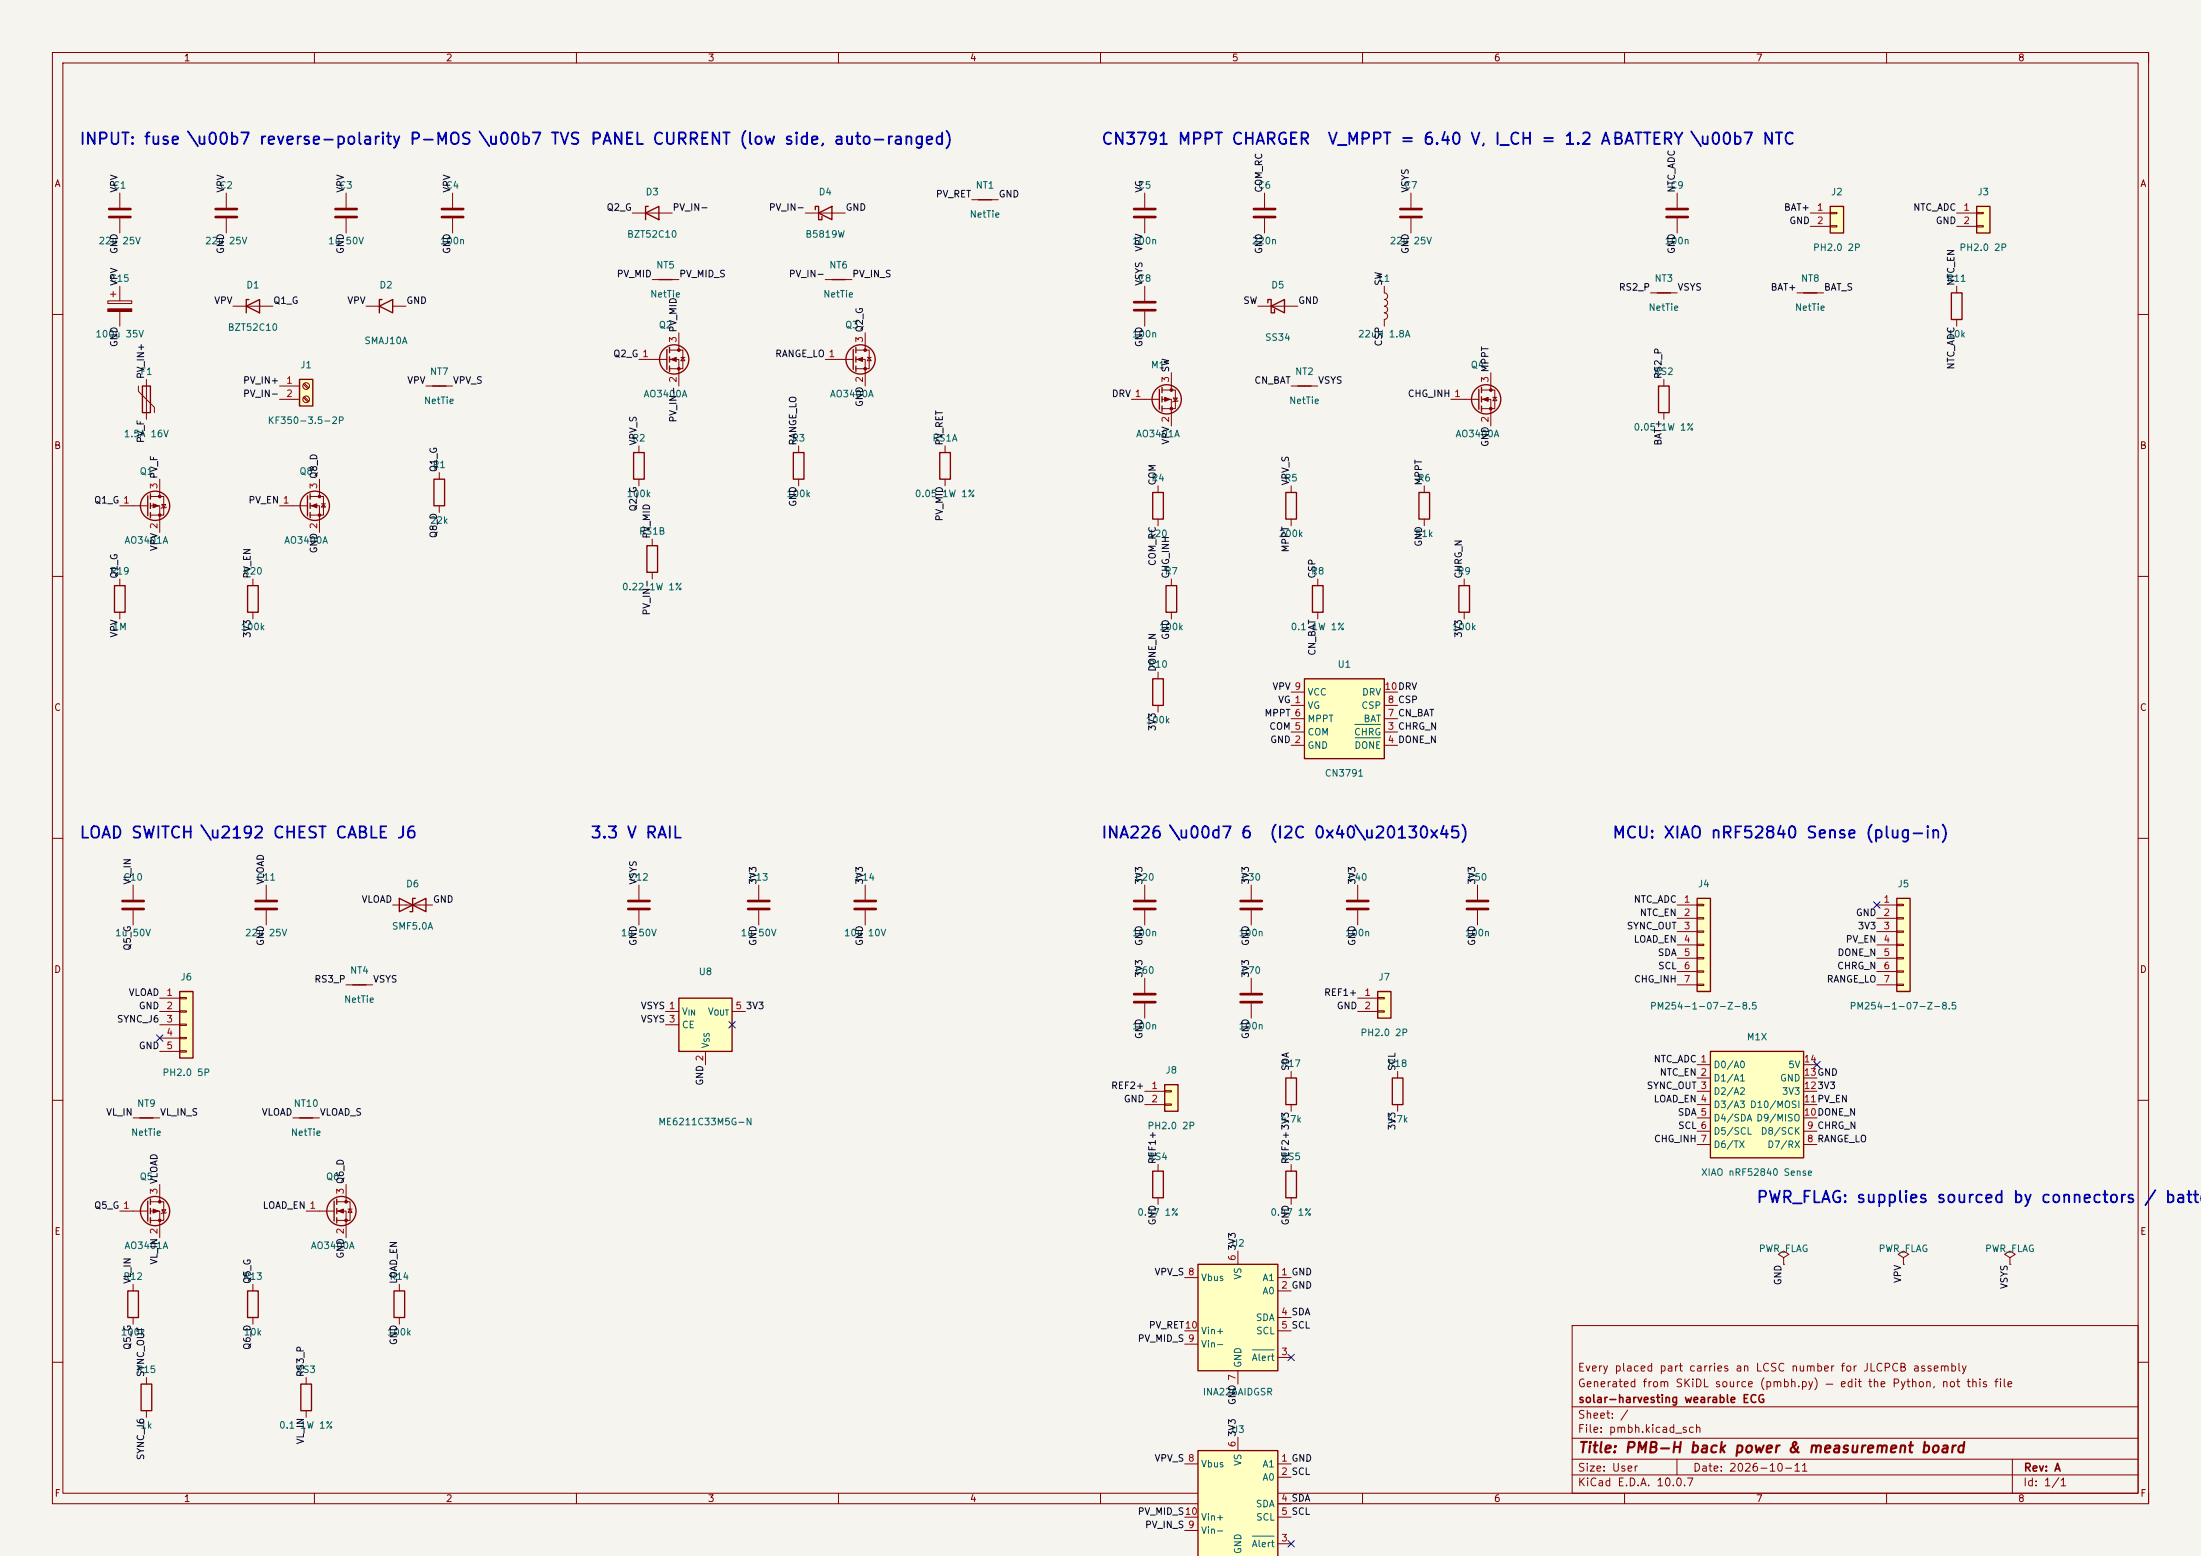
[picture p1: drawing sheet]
<svg xmlns="http://www.w3.org/2000/svg" width="420mm" height="297mm" viewBox="0 0 420 297" stroke-linecap="round" stroke-linejoin="round" font-family="sans-serif">
<path d="M0 0h420v297h-420z" fill="#f5f4ef" stroke="#f5f4ef" stroke-width=".19"/>
<g fill="none" stroke="#840000" stroke-width=".19">
<path d="M10 10h400v277h-400zM12 12h396v273h-396zM60 10v2M110 10v2M160 10v2M210 10v2M260 10v2M310 10v2M360 10v2M410 10v2M22.9 36.9v2.7M20.6 57.4h4.5v.5h-4.5z"/>
<path d="M21.1 56.2h1M21.6 55.6v1.1M22.9 41.7v2.8M22.9 54.6v2.8M22.9 59.5v2.8M44.4 58.4h7.7M69.8 58.4h2.6M74.9 58.4h2.6M264.2 54.6v1.3a.63 .63 0 0 1 .6 .6 .63 .63 0 0 1-.6 .7 .64 .64 0 0 1 .6 .6 .64 .64 0 0 1-.6 .6 .64 .64 0 0 1 .6 .7 .64 .64 0 0 1-.6 .6M264.2 59.7a.63 .63 0 0 1 .6 .6 .63 .63 0 0 1-.6 .7v1.3M10 60h2M408 60h2"/>
<path d="M10 110h2M408 110h2M10 160h2M408 160h2M10 210h2M408 210h2M300 253h108v32h-108zM10 260h2M300 278.5h108M300 274.5h108M300 268.5h108M320 278.5v3"/>
<path d="M384 278.5v6.5M408 260h2M60 285v2M110 285v2M160 285v2M210 285v2M260 285v2M300 281.5h108M310 285v2M360 285v2M410 285v2"/>
</g>
<path d="M47 58.4l2.5-1.2v2.5zM47.5 57.2h-.5v2.5M72.4 58.4l2.5-1.2v2.5zM72.9 57.2h-.5v2.5" fill="none" stroke="#840000" stroke-width=".25"/>
<path d="M20.6 59h4.5v.5h-4.5z" fill="#840000" stroke="#840000" stroke-width=".19"/>
<path d="M20.8 39.9h4.1M20.8 41.4h4.1" fill="none" stroke="#840000" stroke-width=".51"/>
<path d="M228.6 276.9h15.2v20.2h-15.2z" fill="#ffffc2"/>
<path d="M82.5 73.7h2.6M220 223.5h2v5.1h-2zM228.6 297.1v-20.2h15.2v20.2" fill="none" stroke="#840000" stroke-width=".25"/>
<path d="M81.3 73.7h5.1M221 222.3v1.2M221 228.6v1.3M226.1 279.4h2.5M236.2 274.3v2.6M243.8 279.4h2.6M226.1 289.6h2.5M226.1 292.1h2.5M243.8 282h2.6M243.8 294.7h2.6M243.8 287h2.6M243.8 289.6h2.6" fill="none" stroke="#840000" stroke-width=".19"/>
<path d="M239 293.2h4.1" fill="none" stroke="#006464" stroke-width=".19"/>
<path d="M57.1 72.4h2.6v5.1h-2.6z" fill="#ffffc2"/>
<g fill="none" stroke="#840000" stroke-width=".25">
<path d="M57.1 72.4h2.6v5.1h-2.6zM58.7 94.6v3.8M59.2 94.3v1M59.2 96v1.1M59.2 97.8v1M82.8 91.5h2v5h-2z"/>
<circle cx="60.1" cy="96.5" r="2.79"/>
</g>
<g fill="none" stroke="#840000" stroke-width=".19">
<path d="M53.3 73.7h3.8M53.3 76.2h3.8M57.9 73.4l.9 .8M57.9 75.9l.9 .8M58.1 73.2l.8 .8M58.1 75.7l.8 .9M53.3 96.5h5.4M59.2 94.8h2.5v3.5h-2.5M59.2 96.5h1.8v5.1M61 91.5v3.3M61.3 96.2h.8M61.7 96.2l.4 .6h-.8z"/>
<path d="M83.8 90.2v1.3M83.8 96.5v1.3M218.4 168.9v2.8M218.4 173.8v2.8M238.8 186.7v2.8M238.8 191.5v2.8"/>
<circle cx="58.4" cy="76.2" r=".63"/>
<circle cx="58.4" cy="73.7" r=".63"/>
</g>
<g fill="#840000" stroke="#840000" stroke-width=".19">
<path d="M59.4 96.5l1.1-.3v.7z"/>
<circle cx="61" cy="94.8" r=".25"/>
<circle cx="61" cy="98.3" r=".25"/>
</g>
<path d="M216.4 172h4.1M216.4 173.5h4.1M236.7 189.8h4.1M236.7 191.3h4.1" fill="none" stroke="#840000" stroke-width=".51"/>
<path d="M222.2 207h2.6v5.1h-2.6z" fill="#ffffc2"/>
<path d="M21.8 111.8h2.1v5.1h-2.1zM47.2 111.8h2.1v5.1h-2.1zM222.2 207h2.6v5.1h-2.6z" fill="none" stroke="#840000" stroke-width=".25"/>
<g fill="none" stroke="#840000" stroke-width=".19">
<path d="M43.2 36.9v2.7M66 36.9v2.7M86.4 36.9v2.7M43.2 41.7v2.8M66 41.7v2.8M86.4 41.7v2.8M22.9 110.5v1.3M22.9 116.9v1.2M48.3 110.5v1.3M48.3 116.9v1.2M238.8 168.9v2.8M238.8 173.8v2.8"/>
<path d="M218.4 186.7v2.8M218.4 191.5v2.8M218.4 208.3h3.8M218.4 210.8h3.8M222.2 208.2h1.3v.2h-1.3zM222.2 210.7h1.3v.3h-1.3zM383.5 240.1l1.1-.7-1.1-.6-1 .6 1 .7v1.2M383.5 241.3h.1"/>
</g>
<path d="M41.1 39.9h4.1M64 39.9h4.1M84.3 39.9h4.1M41.1 41.4h4.1M64 41.4h4.1M84.3 41.4h4.1M236.7 172h4.1M236.7 173.5h4.1M216.4 189.8h4.1M216.4 191.3h4.1" fill="none" stroke="#840000" stroke-width=".51"/>
<path d="M326.4 200.7h17.8v20.3h-17.8z" fill="#ffffc2"/>
<g fill="none" stroke="#840000" stroke-width=".25">
<path d="M27.2 73.7h1.5v5.1h-1.5zM28.2 94.6v3.8M28.7 94.3v1M28.7 96v1.1M28.7 97.8v1M326.4 200.7h17.8v20.3h-17.8z"/>
<circle cx="29.6" cy="96.5" r="2.79"/>
</g>
<g fill="none" stroke="#840000" stroke-width=".19">
<path d="M26.4 73.7v1l3.1 3v1.1M27.9 72.4v7.6M22.9 96.5h5.3M28.7 94.8h2.5v3.5h-2.5M28.7 96.5h1.8v5.1M30.5 91.5v3.3M30.9 96.3h.7l-.4 .6zM31.7 96.8l-1 .3M323.8 203.2h2.6M323.8 205.8h2.6M323.8 208.3h2.6M323.8 210.8h2.6"/>
<path d="M323.8 213.4h2.6M323.8 215.9h2.6M323.8 218.5h2.6M344.2 203.2h2.5M344.2 205.8h2.5M344.2 208.3h2.5M344.2 210.8h2.5M344.2 213.4h2.5M344.2 215.9h2.5M344.2 218.5h2.5M340.4 240.1l1-.7-1-.6-1.1 .6 1.1 .7v1.2M340.4 241.3h.1"/>
<path d="M363.2 240.1l1-.7-1-.6-1 .6 1 .7v1.2M363.2 241.3h.1"/>
</g>
<g fill="#840000" stroke="#840000" stroke-width=".19">
<path d="M29.2 96.2l1 .3-1 .4z"/>
<circle cx="30.5" cy="94.8" r=".25"/>
<circle cx="30.5" cy="98.3" r=".25"/>
</g>
<path d="M361.9 171.5h2.6v17.8h-2.6z" fill="#ffffc2"/>
<path d="M361.9 171.5h2.6v17.8h-2.6z" fill="none" stroke="#840000" stroke-width=".25"/>
<g fill="none" stroke="#840000" stroke-width=".19">
<path d="M358.1 172.7h3.8M358.1 175.3h3.8M358.1 177.8h3.8M361.9 172.6h1.3v.3h-1.3zM361.9 175.2h1.3v.2h-1.3zM361.9 177.7h1.3v.3h-1.3zM358.1 180.4h3.8M358.1 182.9h3.8M358.1 185.4h3.8M358.1 188h3.8M361.9 180.2h1.3v.3h-1.3zM361.9 182.8h1.3v.2h-1.3z"/>
<path d="M361.9 185.3h1.3v.3h-1.3zM361.9 187.9h1.3v.2h-1.3z"/>
</g>
<path d="M323.8 171.5h2.6v17.8h-2.6z" fill="#ffffc2"/>
<path d="M323.8 171.5h2.6v17.8h-2.6z" fill="none" stroke="#840000" stroke-width=".25"/>
<g fill="none" stroke="#840000" stroke-width=".19">
<path d="M320 172.7h3.8M320 175.3h3.8M320 177.8h3.8M323.8 172.6h1.3v.3h-1.3zM323.8 175.2h1.3v.2h-1.3zM323.8 177.7h1.3v.3h-1.3zM320 180.4h3.8M320 182.9h3.8M320 185.4h3.8M320 188h3.8M323.8 180.2h1.3v.3h-1.3zM323.8 182.8h1.3v.2h-1.3z"/>
<path d="M323.8 185.3h1.3v.3h-1.3zM323.8 187.9h1.3v.2h-1.3z"/>
</g>
<path d="M228.6 241.3h15.2v20.3h-15.2z" fill="#ffffc2"/>
<path d="M228.6 241.3h15.2v20.3h-15.2z" fill="none" stroke="#840000" stroke-width=".25"/>
<path d="M236.2 238.8v2.5M226.1 243.9h2.5M226.1 254h2.5M226.1 256.6h2.5M243.8 243.9h2.6M243.8 246.4h2.6M243.8 259.1h2.6M243.8 251.5h2.6M243.8 254h2.6M236.2 261.6v2.6" fill="none" stroke="#840000" stroke-width=".19"/>
<path d="M239 257.7h4.1" fill="none" stroke="#006464" stroke-width=".19"/>
<path d="M262.9 189.3h2.5v5h-2.5z" fill="#ffffc2"/>
<path d="M123.7 39.4h-.5v2.5M123.2 40.7l2.5-1.3v2.5zM76.2 171.5v2.5l5.1-2.5v2.5zM79.2 171.5h-.5v2.5h-.5M262.9 189.3h2.5v5h-2.5zM245.4 205.8h2v5h-2zM265.7 205.8h2v5h-2zM245.4 223.5h2v5.1h-2z" fill="none" stroke="#840000" stroke-width=".25"/>
<g fill="none" stroke="#840000" stroke-width=".19">
<path d="M120.6 40.7h7.7M25.4 168.9v2.8M25.4 173.8v2.8M50.8 168.9v2.8M50.8 173.8v2.8M74.9 172.7h7.6M121.9 168.9v2.8M121.9 173.8v2.8M259.1 168.9v2.8M259.1 173.8v2.8M281.9 168.9v2.8M281.9 173.8v2.8"/>
<path d="M259.1 190.5h3.8M259.1 193.1h3.8M262.9 190.4h1.3v.3h-1.3zM262.9 192.9h1.3v.3h-1.3zM246.4 204.5v1.3M246.4 210.8v1.3M266.7 204.5v1.3M266.7 210.8v1.3M246.4 222.3v1.2M246.4 228.6v1.3"/>
</g>
<path d="M23.4 172h4M23.4 173.5h4M48.8 172h4M48.8 173.5h4M119.9 172h4.1M119.9 173.5h4.1M257 172h4.1M257 173.5h4.1M279.9 172h4.1M279.9 173.5h4.1" fill="none" stroke="#840000" stroke-width=".51"/>
<path d="M129.5 190.5h10.2v10.2h-10.2z" fill="#ffffc2"/>
<g fill="none" stroke="#840000" stroke-width=".25">
<path d="M186.7 38.1h2.5M125.7 53.4h2.6M155.6 40v-.6h.6v2.5h.6v-.6M156.2 40.7l2.5-1.3v2.5zM158.7 53.4h2.6M127.3 66.7v3.8M127.8 66.3v1M127.8 68.1v1M127.8 69.9v1M162.8 66.7v3.8M163.3 66.3v1M163.3 68.1v1"/>
<path d="M163.3 69.9v1M151.4 86.4h2v5.1h-2zM179.3 86.4h2.1v5.1h-2.1zM67.3 188h2.5M129.5 190.5h10.2v10.2h-10.2zM26.7 213.4h2.5M57.1 213.4h2.6M28.2 229.3v3.8M28.7 228.9v1M28.7 230.7v1M28.7 232.4v1M63.8 229.3v3.8"/>
<path d="M64.3 228.9v1M64.3 230.7v1M64.3 232.4v1M24.4 246.4h2v5.1h-2zM47.2 246.4h2.1v5.1h-2.1zM75.2 246.4h2v5.1h-2zM26.9 264.2h2.1v5.1h-2.1zM57.4 264.2h2v5.1h-2z"/>
<circle cx="128.7" cy="68.6" r="2.79"/>
<circle cx="164.2" cy="68.6" r="2.79"/>
<circle cx="29.6" cy="231.2" r="2.79"/>
<circle cx="65.2" cy="231.2" r="2.79"/>
</g>
<g fill="none" stroke="#840000" stroke-width=".19">
<path d="M185.4 38.1h5.1M124.5 53.4h5M153.7 40.7h7.6M157.5 53.4h5.1M121.9 68.6h5.4M127.8 66.8h2.5v3.6h-2.5M127.8 68.6h1.7v5.1M129.5 63.5v3.3M129.9 68.2h.8M130.3 68.2l.4 .7h-.8zM157.5 68.6h5.3M163.3 66.8h2.6v3.6h-2.6"/>
<path d="M163.3 68.6h1.8v5.1M165.1 63.5v3.3M165.5 68.2h.7M165.9 68.2l.3 .7h-.7zM152.4 85.1v1.3M152.4 91.5v1.2M180.3 85.1v1.3M180.3 91.5v1.2M144.8 168.9v2.8M144.8 173.8v2.8M165.1 168.9v2.8M165.1 173.8v2.8"/>
<path d="M66 188h5.1M127 193.1h2.5M127 195.6h2.5M139.7 193.1h2.5M25.4 213.4h5.1M55.9 213.4h5.1M134.6 200.7v2.5M22.9 231.2h5.3M28.7 229.4h2.5v3.5h-2.5M28.7 231.2h1.8v5M30.5 226.1v3.3M30.9 230.9h.7l-.4 .6z"/>
<path d="M31.7 231.4l-1 .3M58.4 231.2h5.4M64.3 229.4h2.5v3.5h-2.5M64.3 231.2h1.7v5M66 226.1v3.3M66.4 230.8h.8M66.8 230.8l.4 .6h-.8zM25.4 245.1v1.3M25.4 251.5v1.3M48.3 245.1v1.3M48.3 251.5v1.3M76.2 245.1v1.3"/>
<path d="M76.2 251.5v1.3M27.9 262.9v1.3M27.9 269.3v1.2M58.4 262.9v1.3M58.4 269.3v1.2"/>
</g>
<path d="M142.7 172h4.1M142.7 173.5h4.1M163.1 172h4M163.1 173.5h4" fill="none" stroke="#840000" stroke-width=".51"/>
<g fill="#840000" stroke="#840000" stroke-width=".19">
<path d="M163.6 68.6l1-.4v.8z"/>
<path d="M128 68.6l1-.4v.8z"/>
<path d="M29.2 230.8l1 .4-1 .3z"/>
<path d="M64.5 231.2l1-.4v.7z"/>
<circle cx="165.1" cy="66.8" r=".25"/>
<circle cx="165.1" cy="70.4" r=".25"/>
<circle cx="129.5" cy="66.8" r=".25"/>
<circle cx="129.5" cy="70.4" r=".25"/>
<circle cx="30.5" cy="229.4" r=".25"/>
<circle cx="30.5" cy="232.9" r=".25"/>
<circle cx="66" cy="229.4" r=".25"/>
<circle cx="66" cy="232.9" r=".25"/>
</g>
<path d="M34.3 189.3h2.5v12.7h-2.5z" fill="#ffffc2"/>
<path d="M220 129.6h2v5h-2zM34.3 189.3h2.5v12.7h-2.5z" fill="none" stroke="#840000" stroke-width=".25"/>
<path d="M221 128.3v1.3M221 134.6v1.3M30.5 190.5h3.8M30.5 193.1h3.8M30.5 195.6h3.8M30.5 198.1h3.8M34.3 190.4h1.3v.3h-1.3zM34.3 192.9h1.3v.3h-1.3zM34.3 195.5h1.3v.2h-1.3zM34.3 198h1.3v.3h-1.3zM30.5 200.7h3.8M34.3 200.6h1.3v.2h-1.3z" fill="none" stroke="#840000" stroke-width=".19"/>
<path d="M248.9 129.6h15.3v15.2h-15.3z" fill="#ffffc2"/>
<g fill="none" stroke="#840000" stroke-width=".25">
<path d="M372.4 55.9h2v5.1h-2zM221.2 74.3v3.8M221.7 73.9v1.1M221.7 75.7v1M221.7 77.5v1M247.6 73.7h2.6M120.9 86.4h2v5.1h-2zM220 94h2v5.1h-2zM245.4 94h2v5.1h-2zM270.8 94h2v5.1h-2zM123.4 104.2h2.1v5h-2.1zM222.5 111.8h2v5.1h-2z"/>
<path d="M250.4 111.8h2.1v5.1h-2.1zM278.4 111.8h2v5.1h-2zM248.9 129.6h15.3v15.2h-15.3z"/>
<circle cx="222.6" cy="76.2" r="2.79"/>
</g>
<g fill="none" stroke="#840000" stroke-width=".19">
<path d="M218.4 36.9v2.7M241.3 36.9v2.7M269.2 36.9v2.7M320 36.9v2.7M218.4 41.7v2.8M241.3 41.7v2.8M269.2 41.7v2.8M320 41.7v2.8M373.4 54.6v1.3M215.9 76.2h5.3M221.7 74.4h2.6v3.6h-2.6M221.7 76.2h1.8v5.1"/>
<path d="M223.5 71.1v3.3M223.9 76h.8l-.4 .6zM224.8 76.5l-1 .2M246.4 73.7h5.1M373.4 61v1.3M121.9 85.1v1.3M121.9 91.5v1.2M221 92.7v1.3M221 99.1v1.3M246.4 92.7v1.3M246.4 99.1v1.3M271.8 92.7v1.3"/>
<path d="M271.8 99.1v1.3M124.5 102.9v1.3M124.5 109.2v1.3M223.5 110.5v1.3M223.5 116.9v1.2M251.5 110.5v1.3M251.5 116.9v1.2M279.4 110.5v1.3M279.4 116.9v1.2M246.4 134.6h2.5M246.4 139.7h2.5M246.4 137.2h2.5"/>
<path d="M246.4 132.1h2.5M264.2 134.6h2.5M264.2 139.7h2.5M264.2 137.2h2.5M264.2 132.1h2.5M246.4 142.3h2.5M264.2 142.3h2.5"/>
</g>
<path d="M258.5 138.3h4.9M258.6 140.8h4.8" fill="none" stroke="#006464" stroke-width=".19"/>
<g fill="#840000" stroke="#840000" stroke-width=".19">
<path d="M222.2 75.8l1.1 .4-1.1 .4z"/>
<circle cx="223.5" cy="74.4" r=".25"/>
<circle cx="223.5" cy="78" r=".25"/>
</g>
<path d="M216.4 39.9h4.1M239.3 39.9h4M267.2 39.9h4.1M318 39.9h4.1M216.4 41.4h4.1M239.3 41.4h4M267.2 41.4h4.1M318 41.4h4.1" fill="none" stroke="#840000" stroke-width=".51"/>
<path d="M377.2 39.4h2.5v5.1h-2.5z" fill="#ffffc2"/>
<path d="M377.2 39.4h2.5v5.1h-2.5zM241.9 57.8v-.6h.7v2.5h.6v-.6M242.6 58.4l2.5-1.2v2.5zM316.2 55.9h2.6M344.2 55.9h2.5M316.5 73.7h2v5.1h-2z" fill="none" stroke="#840000" stroke-width=".25"/>
<path d="M218.4 54.6v2.8M218.4 59.5v2.8M240 58.4h7.6M315 55.9h5M342.9 55.9h5.1M373.4 40.7h3.8M373.4 43.2h3.8M377.2 40.5h1.3v.3h-1.3zM377.2 43.1h1.3v.2h-1.3zM317.5 72.4v1.3M317.5 78.8v1.2" fill="none" stroke="#840000" stroke-width=".19"/>
<path d="M216.4 57.7h4.1M216.4 59.2h4.1" fill="none" stroke="#840000" stroke-width=".51"/>
<path d="M349.2 39.4h2.6v5.1h-2.6z" fill="#ffffc2"/>
<g fill="none" stroke="#840000" stroke-width=".25">
<path d="M349.2 39.4h2.6v5.1h-2.6zM282.2 74.3v3.8M282.7 73.9v1.1M282.7 75.7v1M282.7 77.5v1"/>
<circle cx="283.6" cy="76.2" r="2.79"/>
</g>
<path d="M345.4 40.7h3.8M345.4 43.2h3.8M349.2 40.5h1.3v.3h-1.3zM349.2 43.1h1.3v.2h-1.3zM276.9 76.2h5.3M282.7 74.4h2.5v3.6h-2.5M282.7 76.2h1.8v5.1M284.5 71.1v3.3M284.9 75.8h.7M285.2 75.8l.4 .7h-.7z" fill="none" stroke="#840000" stroke-width=".19"/>
<g fill="#840000" stroke="#840000" stroke-width=".19">
<path d="M283 76.2l1-.4v.8z"/>
<circle cx="284.5" cy="74.4" r=".25"/>
<circle cx="284.5" cy="78" r=".25"/>
</g>
<path d="M357.5 172.1l1.2 1.3M358.7 172.1l-1.2 1.3M29.9 197.5l1.2 1.3M31.1 197.5l-1.2 1.3M139.1 195l1.2 1.2M140.3 195l-1.2 1.2M346.1 202.6l1.2 1.2M347.3 202.6l-1.2 1.2M245.8 258.5l1.2 1.2M247 258.5l-1.2 1.2M245.8 294.1l1.2 1.2M247 294.1l-1.2 1.2" fill="none" stroke="#000084" stroke-width=".19"/>
<g font-size="2.2" fill="#0000c2">
<text x="15" y="28.2">INPUT: fuse \u00b7 reverse-polarity P-MOS \u00b7 TVS</text>
<text x="112.5" y="28.2">PANEL CURRENT (low side, auto-ranged)</text>
<text x="210" y="28.2">CN3791 MPPT CHARGER</text>
<text x="253.2" y="28.2">V_MPPT = 6.40 V, I_CH = 1.2 ABATTERY \u00b7 NTC</text>
<text x="15" y="160.6">LOAD SWITCH \u2192 CHEST CABLE J6</text>
<text x="112.5" y="160.6">3.3 V RAIL</text>
<text x="210" y="160.6">INA226 \u00d7 6</text>
<text x="242.1" y="160.6">(I2C 0x40\u20130x45)</text>
<text x="307.5" y="160.6">MCU: XIAO nRF52840 Sense (plug-in)</text>
<text x="335" y="230.2">PWR_FLAG: supplies sourced by connectors</text>
<text x="409" y="230.2">/ batte</text>
</g>
<text font-size="2" fill="#840000" x="301" y="277.8">Title: PMB-H back power &amp; measurement board</text>
<g font-size="1.5" fill="#840000">
<text x="301" y="262.2">Every placed part carries an LCSC number for JLCPCB assembly</text>
<text x="301" y="265.2">Generated from SKiDL source (pmbh.py) — edit the Python, not this file</text>
<text x="301" y="268.2">solar-harvesting wearable ECG</text>
<text x="301" y="273.9">File: pmbh.kicad_sch</text>
<text x="301" y="271.2">Sheet: /</text>
<text x="301" y="281.3">Size: User</text>
<text x="323" y="281.3">Date: 2026-10-11</text>
<text x="386" y="281.3">Rev: A</text>
<text x="301" y="284.1">KiCad E.D.A. 10.0.7</text>
<text x="386" y="284.1">Id: 1/1</text>
</g>
<g font-size="1.3" fill="#840000">
<text x="35" y="12">1</text>
<text x="85" y="12">2</text>
<text x="135" y="12">3</text>
<text x="185" y="12">4</text>
<text x="235" y="12">5</text>
<text x="285" y="12">6</text>
<text x="335" y="12">7</text>
<text x="385" y="12">8</text>
<text x="10.3" y="36">A</text>
<text x="408.3" y="36">A</text>
<text x="10.2" y="86">B</text>
<text x="408.2" y="86">B</text>
<text x="10.2" y="136">C</text>
<text x="408.2" y="136">C</text>
<text x="10.2" y="186">D</text>
<text x="408.2" y="186">D</text>
<text x="10.3" y="236">E</text>
<text x="408.3" y="236">E</text>
<text x="10.3" y="286">F</text>
<text x="35" y="287">1</text>
<text x="85" y="287">2</text>
<text x="135" y="287">3</text>
<text x="185" y="287">4</text>
<text x="285" y="287">6</text>
<text x="335" y="287">7</text>
<text x="385" y="287">8</text>
<text x="408.3" y="286">F</text>
</g>
<g font-size="1.3" fill="#006464">
<text x="21.5" y="36.3">C1</text>
<text x="41.8" y="36.3">C2</text>
<text x="64.7" y="36.3">C3</text>
<text x="85" y="36.3">C4</text>
<text x="123.1" y="37.6">D3</text>
<text x="156.1" y="37.6">D4</text>
<text x="184.9" y="41.9">NetTie</text>
<text x="186.1" y="36.3">NT1</text>
<text x="217.1" y="36.3">C5</text>
<text x="239.9" y="36.3">C6</text>
<text x="267.9" y="36.3">C7</text>
<text x="318.7" y="36.3">C9</text>
<text x="349.3" y="37.6">J2</text>
<text x="377.2" y="37.6">J3</text>
<text x="18.7" y="46.9">22u 25V</text>
<text x="39" y="46.9">22u 25V</text>
<text x="62.5" y="46.9">1u 50V</text>
<text x="83.8" y="46.9">100n</text>
<text x="119.6" y="45.7">BZT52C10</text>
<text x="153.6" y="45.7">B5819W</text>
<text x="215.9" y="46.9">100n</text>
<text x="238.8" y="46.9">220n</text>
<text x="265.1" y="46.9">22u 25V</text>
<text x="317.5" y="46.9">100n</text>
<text x="125.1" y="51.6">NT5</text>
<text x="158.1" y="51.6">NT6</text>
<text x="345.9" y="48.2">PH2.0 2P</text>
<text x="373.8" y="48.2">PH2.0 2P</text>
<text x="20.9" y="54.1">C15</text>
<text x="46.9" y="55.4">D1</text>
<text x="72.3" y="55.4">D2</text>
<text x="124" y="57.1">NetTie</text>
<text x="157" y="57.1">NetTie</text>
<text x="217.1" y="54.1">C8</text>
<text x="242.5" y="55.4">D5</text>
<text x="262.9" y="54.1">L1</text>
<text x="314.5" y="59.6">NetTie</text>
<text x="315.6" y="54.1">NT3</text>
<text x="342.4" y="59.6">NetTie</text>
<text x="343.6" y="54.1">NT8</text>
<text x="371.4" y="54.1">R11</text>
<text x="18.1" y="64.7">100u 35V</text>
<text x="43.4" y="63.4">BZT52C10</text>
<text x="69.4" y="66">SMAJ10A</text>
<text x="125.6" y="63">Q2</text>
<text x="161.2" y="63">Q3</text>
<text x="215.9" y="64.7">100n</text>
<text x="241.3" y="65.4">SS34</text>
<text x="259" y="64.7">22uH 1.8A</text>
<text x="371.5" y="64.7">10k</text>
<text x="26.7" y="71.9">F1</text>
<text x="57.2" y="70.6">J1</text>
<text x="81.9" y="71.9">NT7</text>
<text x="219.5" y="70.6">M1</text>
<text x="247" y="71.9">NT2</text>
<text x="280.5" y="70.6">Q4</text>
<text x="315.5" y="71.9">RS2</text>
<text x="80.8" y="77.4">NetTie</text>
<text x="122.7" y="76.1">AO3400A</text>
<text x="158.3" y="76.1">AO3400A</text>
<text x="245.9" y="77.4">NetTie</text>
<text x="23.5" y="83.8">1.5A 16V</text>
<text x="51" y="81.2">KF350-3.5-2P</text>
<text x="216.7" y="83.8">AO3401A</text>
<text x="277.6" y="83.8">AO3400A</text>
<text x="311.6" y="82.5">0.05 1W 1%</text>
<text x="82.5" y="89.7">R1</text>
<text x="120.6" y="84.6">R2</text>
<text x="151" y="84.6">R3</text>
<text x="177.8" y="84.6">RS1A</text>
<text x="26.5" y="90.9">Q1</text>
<text x="57" y="90.9">Q8</text>
<text x="119.5" y="95.2">100k</text>
<text x="149.9" y="95.2">100k</text>
<text x="174.5" y="95.2">0.05 1W 1%</text>
<text x="219.6" y="92.2">R4</text>
<text x="245" y="92.2">R5</text>
<text x="270.4" y="92.2">R6</text>
<text x="82" y="100.3">22k</text>
<text x="23.6" y="104.1">AO3401A</text>
<text x="54.1" y="104.1">AO3400A</text>
<text x="121.9" y="102.4">RS1B</text>
<text x="219" y="102.8">120</text>
<text x="243.9" y="102.8">200k</text>
<text x="269.9" y="102.8">51k</text>
<text x="20.9" y="110">R19</text>
<text x="46.3" y="110">R20</text>
<text x="118.6" y="113">0.22 1W 1%</text>
<text x="222.2" y="110">R7</text>
<text x="250.1" y="110">R8</text>
<text x="278" y="110">R9</text>
<text x="21.4" y="120.6">1M</text>
<text x="45.8" y="120.6">100k</text>
<text x="221.1" y="120.6">100k</text>
<text x="246.2" y="120.6">0.1 1W 1%</text>
<text x="276.9" y="120.6">100k</text>
<text x="219" y="127.8">R10</text>
<text x="255.1" y="127.8">U1</text>
<text x="249.4" y="135.6">VG</text>
<text x="249.4" y="133.1">VCC</text>
<text x="259.7" y="135.6">CSP</text>
<text x="259.8" y="133.1">DRV</text>
<text x="218.5" y="138.4">100k</text>
<text x="249.4" y="143.2">GND</text>
<text x="249.4" y="140.7">COM</text>
<text x="249.4" y="138.1">MPPT</text>
<text x="258.3" y="140.7">CHRG</text>
<text x="258.3" y="143.2">DONE</text>
<text x="260.1" y="138.1">BAT</text>
<text x="252.7" y="148.5">CN3791</text>
<text x="23.4" y="168.4">C10</text>
<text x="48.8" y="168.4">C11</text>
<text x="77.4" y="169.7">D6</text>
<text x="119.9" y="168.4">C12</text>
<text x="142.8" y="168.4">C13</text>
<text x="163.1" y="168.4">C14</text>
<text x="216.5" y="168.4">C20</text>
<text x="236.8" y="168.4">C30</text>
<text x="257.1" y="168.4">C40</text>
<text x="280" y="168.4">C50</text>
<text x="323.9" y="169.7">J4</text>
<text x="362" y="169.7">J5</text>
<text x="21.9" y="179">1u 50V</text>
<text x="46.7" y="179">22u 25V</text>
<text x="74.7" y="177.7">SMF5.0A</text>
<text x="118.4" y="179">1u 50V</text>
<text x="141.2" y="179">1u 50V</text>
<text x="161" y="179">10u 10V</text>
<text x="215.9" y="179">100n</text>
<text x="236.2" y="179">100n</text>
<text x="256.6" y="179">100n</text>
<text x="279.4" y="179">100n</text>
<text x="34.3" y="187.4">J6</text>
<text x="65.6" y="191.7">NetTie</text>
<text x="66.7" y="186.2">NT4</text>
<text x="133.2" y="186.4">U8</text>
<text x="216.5" y="186.2">C60</text>
<text x="236.8" y="186.2">C70</text>
<text x="262.9" y="187.4">J7</text>
<text x="130" y="194">V</text>
<text x="130" y="196.6">CE</text>
<text x="135" y="194">V</text>
<text x="215.9" y="196.8">100n</text>
<text x="236.2" y="196.8">100n</text>
<text x="314.7" y="193">PM254-1-07-Z-8.5</text>
<text x="352.8" y="193">PM254-1-07-Z-8.5</text>
<text x="135.6" y="200.2" transform="rotate(-90 135.6 200.2)">V</text>
<text x="244.4" y="204">R17</text>
<text x="259.5" y="198.1">PH2.0 2P</text>
<text x="264.7" y="204">R18</text>
<text x="333.2" y="198.9">M1X</text>
<text x="30.9" y="205.7">PH2.0 5P</text>
<text x="222.3" y="205.2">J8</text>
<text x="326.9" y="204.2">D0/A0</text>
<text x="326.9" y="206.7">D1/A1</text>
<text x="326.9" y="209.3">D2/A2</text>
<text x="339.6" y="206.7">GND</text>
<text x="339.9" y="209.3">3V3</text>
<text x="341.1" y="204.2">5V</text>
<text x="26.1" y="211.6">NT9</text>
<text x="55.9" y="211.6">NT10</text>
<text x="125.5" y="215.1">ME6211C33M5G-N</text>
<text x="218.9" y="215.8">PH2.0 2P</text>
<text x="244.2" y="214.6">4.7k</text>
<text x="264.5" y="214.6">4.7k</text>
<text x="326.9" y="211.8">D3/A3 D10/MOSI</text>
<text x="326.9" y="214.3">D4/SDA D9/MISO</text>
<text x="24.9" y="217.1">NetTie</text>
<text x="55.4" y="217.1">NetTie</text>
<text x="219" y="221.7">RS4</text>
<text x="244.4" y="221.7">RS5</text>
<text x="326.9" y="216.9">D5/SCL</text>
<text x="326.9" y="219.4">D6/TX</text>
<text x="335.9" y="216.9">D8/SCK</text>
<text x="337.1" y="219.4">D7/RX</text>
<text x="26.5" y="225.5">Q5</text>
<text x="62.1" y="225.5">Q6</text>
<text x="324.5" y="224.7">XIAO nRF52840 Sense</text>
<text x="216.9" y="232.4">0.47 1%</text>
<text x="242.3" y="232.4">0.47 1%</text>
<text x="23.6" y="238.7">AO3401A</text>
<text x="59.2" y="238.7">AO3400A</text>
<text x="234.8" y="238.2">U2</text>
<text x="335.5" y="239.3">PWR_FLAG</text>
<text x="358.4" y="239.3">PWR_FLAG</text>
<text x="378.7" y="239.3">PWR_FLAG</text>
<text x="23.4" y="244.6">R12</text>
<text x="46.3" y="244.6">R13</text>
<text x="74.2" y="244.6">R14</text>
<text x="229.1" y="244.8">Vbus</text>
<text x="237.2" y="244.4" transform="rotate(-90 237.2 244.4)">VS</text>
<text x="240.8" y="244.8">A1</text>
<text x="240.8" y="247.4">A0</text>
<text x="22.9" y="255.2">100k</text>
<text x="46.4" y="255.2">10k</text>
<text x="73.7" y="255.2">100k</text>
<text x="229.1" y="257.5">Vin-</text>
<text x="229.1" y="255">Vin+</text>
<text x="239.5" y="252.4">SDA</text>
<text x="239.6" y="255">SCL</text>
<text x="26" y="262.4">R15</text>
<text x="56.4" y="262.4">RS3</text>
<text x="237.2" y="261.2" transform="rotate(-90 237.2 261.2)">GND</text>
<text x="238.8" y="260.1">Alert</text>
<text x="229.4" y="266.6">INA226AIDGSR</text>
<text x="26.7" y="273">1k</text>
<text x="53.2" y="273">0.1 1W 1%</text>
<text x="234.8" y="273.8">U3</text>
<text x="229.1" y="280.4">Vbus</text>
<text x="237.2" y="279.9" transform="rotate(-90 237.2 279.9)">VS</text>
<text x="240.8" y="280.4">A1</text>
<text x="240.8" y="282.9">A0</text>
<text x="229.1" y="293.1">Vin-</text>
<text x="229.1" y="290.5">Vin+</text>
<text x="239.5" y="288">SDA</text>
<text x="239.6" y="290.5">SCL</text>
<text x="237.2" y="296.7" transform="rotate(-90 237.2 296.7)">GND</text>
<text x="238.8" y="295.6">Alert</text>
</g>
<g font-size="1.3" fill="#0f0f0f">
<text x="22.7" y="36.9" transform="rotate(-90 22.7 36.9)">VPV</text>
<text x="43.1" y="36.9" transform="rotate(-90 43.1 36.9)">VPV</text>
<text x="65.9" y="36.9" transform="rotate(-90 65.9 36.9)">VPV</text>
<text x="86.2" y="36.9" transform="rotate(-90 86.2 36.9)">VPV</text>
<text x="115.6" y="40.5">Q2_G</text>
<text x="128.2" y="40.5">PV_IN-</text>
<text x="146.6" y="40.5">PV_IN-</text>
<text x="161.3" y="40.5">GND</text>
<text x="178.5" y="38">PV_RET</text>
<text x="190.5" y="38">GND</text>
<text x="218.3" y="36.9" transform="rotate(-90 218.3 36.9)">VG</text>
<text x="241.2" y="36.9" transform="rotate(-90 241.2 36.9)">COM_RC</text>
<text x="269.1" y="36.9" transform="rotate(-90 269.1 36.9)">VSYS</text>
<text x="319.9" y="36.9" transform="rotate(-90 319.9 36.9)">NTC_ADC</text>
<text x="340.3" y="40.5">BAT+</text>
<text x="365" y="40.5">NTC_ADC</text>
<text x="341.3" y="43.1">GND</text>
<text x="369.3" y="43.1">GND</text>
<text x="22.7" y="48.6" transform="rotate(-90 22.7 48.6)">GND</text>
<text x="43.1" y="48.6" transform="rotate(-90 43.1 48.6)">GND</text>
<text x="65.9" y="48.6" transform="rotate(-90 65.9 48.6)">GND</text>
<text x="86.2" y="48.6" transform="rotate(-90 86.2 48.6)">GND</text>
<text x="117.6" y="53.2">PV_MID</text>
<text x="129.5" y="53.2">PV_MID_S</text>
<text x="150.4" y="53.2">PV_IN-</text>
<text x="162.5" y="53.2">PV_IN_S</text>
<text x="218.3" y="48.1" transform="rotate(-90 218.3 48.1)">VPV</text>
<text x="241.2" y="48.6" transform="rotate(-90 241.2 48.6)">GND</text>
<text x="269.1" y="48.6" transform="rotate(-90 269.1 48.6)">GND</text>
<text x="319.9" y="48.6" transform="rotate(-90 319.9 48.6)">GND</text>
<text x="22.7" y="54.7" transform="rotate(-90 22.7 54.7)">VPV</text>
<text x="40.8" y="58.3">VPV</text>
<text x="52" y="58.3">Q1_G</text>
<text x="66.2" y="58.3">VPV</text>
<text x="77.4" y="58.3">GND</text>
<text x="218.3" y="54.7" transform="rotate(-90 218.3 54.7)">VSYS</text>
<text x="237.1" y="58.3">SW</text>
<text x="247.6" y="58.3">GND</text>
<text x="264" y="54.7" transform="rotate(-90 264 54.7)">SW</text>
<text x="308.8" y="55.8">RS2_P</text>
<text x="320" y="55.8">VSYS</text>
<text x="337.8" y="55.8">BAT+</text>
<text x="348" y="55.8">BAT_S</text>
<text x="373.3" y="54.7" transform="rotate(-90 373.3 54.7)">NTC_EN</text>
<text x="22.7" y="66.4" transform="rotate(-90 22.7 66.4)">GND</text>
<text x="116.9" y="68.5">Q2_G 1</text>
<text x="147.8" y="68.5">RANGE_LO 1</text>
<text x="218.3" y="66.4" transform="rotate(-90 218.3 66.4)">GND</text>
<text x="264" y="66.2" transform="rotate(-90 264 66.2)">CSP</text>
<text x="373.3" y="70.6" transform="rotate(-90 373.3 70.6)">NTC_ADC</text>
<text x="27.8" y="72.4" transform="rotate(-90 27.8 72.4)">PV_IN+</text>
<text x="46.3" y="76.1">PV_IN-</text>
<text x="46.3" y="73.6">PV_IN+</text>
<text x="77.6" y="73.6">VPV</text>
<text x="86.3" y="73.6">VPV_S</text>
<text x="165" y="77.8" transform="rotate(-90 165 77.8)">GND 2</text>
<text x="212" y="76.1">DRV 1</text>
<text x="239.3" y="73.6">CN_BAT</text>
<text x="251.4" y="73.6">VSYS</text>
<text x="268.5" y="76.1">CHG_INH 1</text>
<text x="317.4" y="72.4" transform="rotate(-90 317.4 72.4)">RS2_P</text>
<text x="129.4" y="80.7" transform="rotate(-90 129.4 80.7)">PV_IN- 2</text>
<text x="27.8" y="84.7" transform="rotate(-90 27.8 84.7)">PV_F</text>
<text x="121.8" y="85.1" transform="rotate(-90 121.8 85.1)">VPV_S</text>
<text x="152.3" y="85.1" transform="rotate(-90 152.3 85.1)">RANGE_LO</text>
<text x="180.2" y="85.1" transform="rotate(-90 180.2 85.1)">PV_RET</text>
<text x="223.4" y="85" transform="rotate(-90 223.4 85)">VPV 2</text>
<text x="284.4" y="85.4" transform="rotate(-90 284.4 85.4)">GND 2</text>
<text x="317.4" y="85.2" transform="rotate(-90 317.4 85.2)">BAT+</text>
<text x="83.7" y="90.2" transform="rotate(-90 83.7 90.2)">Q1_G</text>
<text x="220.9" y="92.8" transform="rotate(-90 220.9 92.8)">COM</text>
<text x="246.3" y="92.8" transform="rotate(-90 246.3 92.8)">VPV_S</text>
<text x="271.7" y="92.8" transform="rotate(-90 271.7 92.8)">MPPT</text>
<text x="17.9" y="96.4">Q1_G 1</text>
<text x="47.3" y="96.4">PV_EN 1</text>
<text x="121.8" y="97.7" transform="rotate(-90 121.8 97.7)">Q2_G</text>
<text x="152.3" y="96.8" transform="rotate(-90 152.3 96.8)">GND</text>
<text x="180.2" y="99.6" transform="rotate(-90 180.2 99.6)">PV_MID</text>
<text x="30.4" y="105.3" transform="rotate(-90 30.4 105.3)">VPV 2</text>
<text x="60.8" y="105.7" transform="rotate(-90 60.8 105.7)">GND 2</text>
<text x="83.7" y="102.8" transform="rotate(-90 83.7 102.8)">Q8_D</text>
<text x="124.3" y="102.9" transform="rotate(-90 124.3 102.9)">PV_MID</text>
<text x="246.3" y="105.5" transform="rotate(-90 246.3 105.5)">MPPT</text>
<text x="271.7" y="104.5" transform="rotate(-90 271.7 104.5)">GND</text>
<text x="22.7" y="110.5" transform="rotate(-90 22.7 110.5)">Q1_G</text>
<text x="48.1" y="110.5" transform="rotate(-90 48.1 110.5)">PV_EN</text>
<text x="220.9" y="108.1" transform="rotate(-90 220.9 108.1)">COM_RC</text>
<text x="223.4" y="110.5" transform="rotate(-90 223.4 110.5)">CHG_INH</text>
<text x="251.3" y="110.5" transform="rotate(-90 251.3 110.5)">CSP</text>
<text x="279.3" y="110.5" transform="rotate(-90 279.3 110.5)">CHRG_N</text>
<text x="124.3" y="117.6" transform="rotate(-90 124.3 117.6)">PV_IN-</text>
<text x="22.7" y="121.8" transform="rotate(-90 22.7 121.8)">VPV</text>
<text x="48.1" y="121.9" transform="rotate(-90 48.1 121.9)">3V3</text>
<text x="223.4" y="122.2" transform="rotate(-90 223.4 122.2)">GND</text>
<text x="251.3" y="125.3" transform="rotate(-90 251.3 125.3)">CN_BAT</text>
<text x="279.3" y="121.9" transform="rotate(-90 279.3 121.9)">3V3</text>
<text x="220.9" y="128.3" transform="rotate(-90 220.9 128.3)">DONE_N</text>
<text x="242.7" y="132">VPV 9</text>
<text x="241.2" y="137.1">MPPT 6</text>
<text x="243.8" y="134.5">VG 1</text>
<text x="220.9" y="139.6" transform="rotate(-90 220.9 139.6)">3V3</text>
<text x="242.1" y="139.6">COM 5</text>
<text x="242.3" y="142.1">GND 2</text>
<text x="25.3" y="169" transform="rotate(-90 25.3 169)">VL_IN</text>
<text x="50.7" y="169" transform="rotate(-90 50.7 169)">VLOAD</text>
<text x="68.9" y="172.6">VLOAD</text>
<text x="82.5" y="172.6">GND</text>
<text x="121.8" y="169" transform="rotate(-90 121.8 169)">VSYS</text>
<text x="144.7" y="169" transform="rotate(-90 144.7 169)">3V3</text>
<text x="165" y="169" transform="rotate(-90 165 169)">3V3</text>
<text x="218.3" y="169" transform="rotate(-90 218.3 169)">3V3</text>
<text x="238.6" y="169" transform="rotate(-90 238.6 169)">3V3</text>
<text x="259" y="169" transform="rotate(-90 259 169)">3V3</text>
<text x="281.8" y="169" transform="rotate(-90 281.8 169)">3V3</text>
<text x="311.6" y="172.6">NTC_ADC</text>
<text x="310.3" y="177.7">SYNC_OUT</text>
<text x="312.8" y="175.2">NTC_EN</text>
<text x="354" y="175.2">GND</text>
<text x="354.4" y="177.7">3V3</text>
<text x="25.3" y="181.6" transform="rotate(-90 25.3 181.6)">Q5_G</text>
<text x="50.7" y="180.7" transform="rotate(-90 50.7 180.7)">GND</text>
<text x="121.8" y="180.7" transform="rotate(-90 121.8 180.7)">GND</text>
<text x="144.7" y="180.7" transform="rotate(-90 144.7 180.7)">GND</text>
<text x="165" y="180.7" transform="rotate(-90 165 180.7)">GND</text>
<text x="218.3" y="180.7" transform="rotate(-90 218.3 180.7)">GND</text>
<text x="238.6" y="180.7" transform="rotate(-90 238.6 180.7)">GND</text>
<text x="259" y="180.7" transform="rotate(-90 259 180.7)">GND</text>
<text x="281.8" y="180.7" transform="rotate(-90 281.8 180.7)">GND</text>
<text x="311.6" y="180.2">LOAD_EN</text>
<text x="316.2" y="182.8">SDA</text>
<text x="316.3" y="185.3">SCL</text>
<text x="350.5" y="185.3">CHRG_N</text>
<text x="350.5" y="182.8">DONE_N</text>
<text x="352.1" y="180.2">PV_EN</text>
<text x="24.4" y="190.4">VLOAD</text>
<text x="59.9" y="187.9">RS3_P</text>
<text x="71.1" y="187.9">VSYS</text>
<text x="218.3" y="186.7" transform="rotate(-90 218.3 186.7)">3V3</text>
<text x="238.6" y="186.7" transform="rotate(-90 238.6 186.7)">3V3</text>
<text x="252.6" y="190.4">REF1+</text>
<text x="311.7" y="187.9">CHG_INH</text>
<text x="348.5" y="187.9">RANGE_LO</text>
<text x="22.2" y="195.5">SYNC_J6</text>
<text x="26.4" y="192.9">GND</text>
<text x="122.2" y="192.9">VSYS 1</text>
<text x="122.2" y="195.5">VSYS 3</text>
<text x="142.2" y="192.9">3V3</text>
<text x="255" y="192.9">GND</text>
<text x="26.4" y="200.6">GND</text>
<text x="218.3" y="198.4" transform="rotate(-90 218.3 198.4)">GND</text>
<text x="238.6" y="198.4" transform="rotate(-90 238.6 198.4)">GND</text>
<text x="315.5" y="203.1">NTC_ADC 1</text>
<text x="134.5" y="207.3" transform="rotate(-90 134.5 207.3)">GND 2</text>
<text x="211.9" y="208.2">REF2+</text>
<text x="246.3" y="204.5" transform="rotate(-90 246.3 204.5)">SDA</text>
<text x="266.6" y="204.5" transform="rotate(-90 266.6 204.5)">SCL</text>
<text x="314.1" y="208.2">SYNC_OUT 3</text>
<text x="316.6" y="205.6">NTC_EN 2</text>
<text x="20.2" y="213.3">VL_IN</text>
<text x="30.5" y="213.3">VL_IN_S</text>
<text x="49.8" y="213.3">VLOAD</text>
<text x="60.9" y="213.3">VLOAD_S</text>
<text x="214.3" y="210.7">GND</text>
<text x="266.6" y="215.8" transform="rotate(-90 266.6 215.8)">3V3</text>
<text x="315.5" y="210.7">LOAD_EN 4</text>
<text x="320.1" y="213.3">SDA 5</text>
<text x="320.1" y="215.8">SCL 6</text>
<text x="315.5" y="218.3">CHG_INH 7</text>
<text x="220.9" y="222.3" transform="rotate(-90 220.9 222.3)">REF1+</text>
<text x="246.3" y="222.3" transform="rotate(-90 246.3 222.3)">REF2+3V3</text>
<text x="17.9" y="231">Q5_G 1</text>
<text x="50" y="231">LOAD_EN 1</text>
<text x="220.9" y="234" transform="rotate(-90 220.9 234)">GND</text>
<text x="246.3" y="234" transform="rotate(-90 246.3 234)">GND</text>
<text x="236.1" y="238.8" transform="rotate(-90 236.1 238.8)">3V3</text>
<text x="25.3" y="245.2" transform="rotate(-90 25.3 245.2)">VL_IN</text>
<text x="30.4" y="241.5" transform="rotate(-90 30.4 241.5)">VL_IN 2</text>
<text x="48.1" y="245.2" transform="rotate(-90 48.1 245.2)">Q5_G</text>
<text x="65.9" y="240.3" transform="rotate(-90 65.9 240.3)">GND 2</text>
<text x="76.1" y="245.2" transform="rotate(-90 76.1 245.2)">LOAD_EN</text>
<text x="220.2" y="243.7">VPV_S 8</text>
<text x="340.2" y="245.4" transform="rotate(-90 340.2 245.4)">GND</text>
<text x="363.1" y="245" transform="rotate(-90 363.1 245)">VPV</text>
<text x="383.4" y="246.1" transform="rotate(-90 383.4 246.1)">VSYS</text>
<text x="25.3" y="257.8" transform="rotate(-90 25.3 257.8)">Q5_G</text>
<text x="48.1" y="257.8" transform="rotate(-90 48.1 257.8)">Q6_D</text>
<text x="76.1" y="256.9" transform="rotate(-90 76.1 256.9)">GND</text>
<text x="217" y="256.4">PV_MID_S 9</text>
<text x="219.1" y="253.9">PV_RET10</text>
<text x="27.8" y="262.9" transform="rotate(-90 27.8 262.9)">SYNC_OUT</text>
<text x="58.3" y="262.9" transform="rotate(-90 58.3 262.9)">RS3_P</text>
<text x="236.1" y="268.3" transform="rotate(-90 236.1 268.3)">GND 7</text>
<text x="58.3" y="275.8" transform="rotate(-90 58.3 275.8)">VL_IN</text>
<text x="236.1" y="274.4" transform="rotate(-90 236.1 274.4)">3V3</text>
<text x="27.8" y="278.8" transform="rotate(-90 27.8 278.8)">SYNC_J6</text>
<text x="220.2" y="279.3">VPV_S 8</text>
<text x="217" y="289.5">PV_MID_S10</text>
<text x="218.4" y="292">PV_IN_S 9</text>
</g>
<g font-size="1.3" fill="#a90000">
<text x="346.6" y="40.5">1</text>
<text x="374.6" y="40.5">1</text>
<text x="346.6" y="43.1">2</text>
<text x="374.6" y="43.1">2</text>
<text x="129.4" y="65.5" transform="rotate(-90 129.4 65.5)">3 PV_MID</text>
<text x="165" y="65.5" transform="rotate(-90 165 65.5)">3 Q2_G</text>
<text x="54.5" y="73.5">1</text>
<text x="54.5" y="76.1">2</text>
<text x="223.4" y="73.1" transform="rotate(-90 223.4 73.1)">3 SW</text>
<text x="284.3" y="73.1" transform="rotate(-90 284.3 73.1)">3 MPPT</text>
<text x="30.3" y="93.5" transform="rotate(-90 30.3 93.5)">3 PV_F</text>
<text x="60.8" y="93.5" transform="rotate(-90 60.8 93.5)">3 Q8_D</text>
<text x="264.1" y="132">10DRV</text>
<text x="264.7" y="137">7 CN_BAT</text>
<text x="264.7" y="134.5">8 CSP</text>
<text x="264.7" y="139.6">3 CHRG_N</text>
<text x="264.7" y="142.1">4 DONE_N</text>
<text x="321.2" y="172.6">1</text>
<text x="359.3" y="172.6">1</text>
<text x="321.2" y="175.1">2</text>
<text x="321.2" y="177.7">3</text>
<text x="359.3" y="175.1">2</text>
<text x="359.3" y="177.7">3</text>
<text x="321.2" y="180.2">4</text>
<text x="321.2" y="182.8">5</text>
<text x="321.2" y="185.3">6</text>
<text x="359.3" y="180.2">4</text>
<text x="359.3" y="182.8">5</text>
<text x="359.3" y="185.3">6</text>
<text x="31.7" y="190.4">1</text>
<text x="260.3" y="190.4">1</text>
<text x="321.2" y="187.8">7</text>
<text x="359.3" y="187.8">7</text>
<text x="31.7" y="192.9">2</text>
<text x="31.7" y="195.5">3</text>
<text x="140.2" y="192.9">5</text>
<text x="260.3" y="192.9">2</text>
<text x="31.7" y="198">4</text>
<text x="31.7" y="200.5">5</text>
<text x="344.1" y="203.1">14</text>
<text x="219.6" y="208.2">1</text>
<text x="344.1" y="208.2">123V3</text>
<text x="344.1" y="205.6">13GND</text>
<text x="219.6" y="210.7">2</text>
<text x="344.1" y="213.2">10DONE_N</text>
<text x="344.1" y="210.7">11PV_EN</text>
<text x="344.7" y="215.8">9 CHRG_N</text>
<text x="344.7" y="218.3">8 RANGE_LO</text>
<text x="30.3" y="228.1" transform="rotate(-90 30.3 228.1)">3 VLOAD</text>
<text x="65.9" y="228.1" transform="rotate(-90 65.9 228.1)">3 Q6_D</text>
<text x="236.1" y="240.8" transform="rotate(-90 236.1 240.8)">6</text>
<text x="244.4" y="243.7">1 GND</text>
<text x="244.4" y="246.3">2 GND</text>
<text x="244.4" y="251.3">4 SDA</text>
<text x="244.4" y="253.9">5 SCL</text>
<text x="244.4" y="259">3</text>
<text x="236.1" y="276.3" transform="rotate(-90 236.1 276.3)">6</text>
<text x="244.4" y="279.3">1 GND</text>
<text x="244.4" y="281.8">2 SCL</text>
<text x="244.4" y="286.9">4 SDA</text>
<text x="244.4" y="289.4">5 SCL</text>
<text x="244.4" y="294.5">3</text>
</g>
<g font-size="1" fill="#006464">
<text x="131.1" y="194.1">IN</text>
<text x="136.1" y="194.1">OUT</text>
<text x="135.6" y="199.1" transform="rotate(-90 135.6 199.1)">SS</text>
</g>
</svg>
